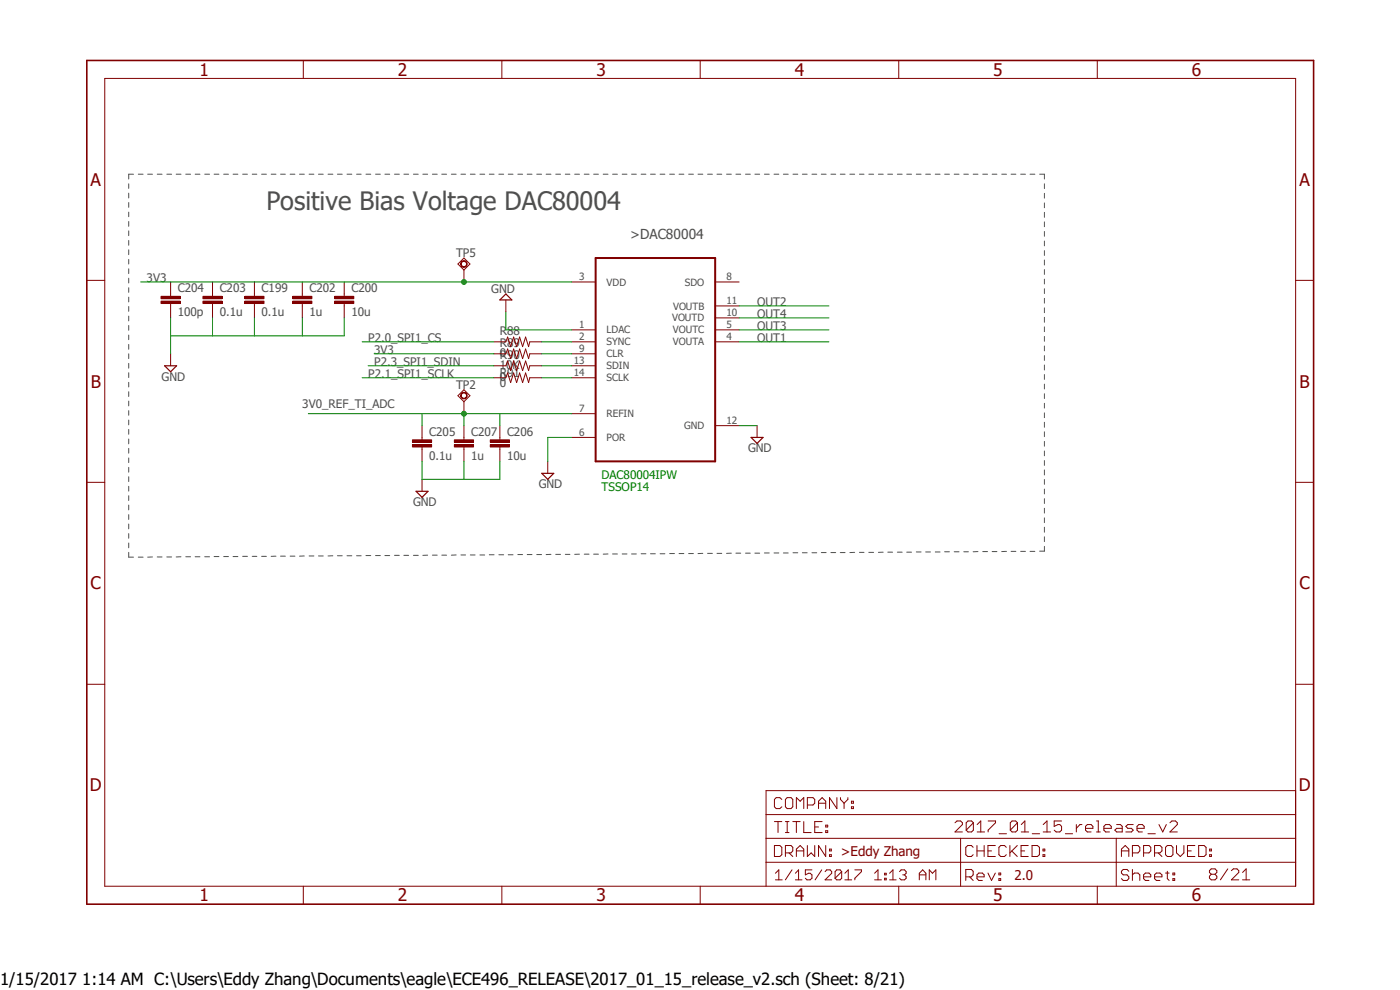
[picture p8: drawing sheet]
<svg xmlns="http://www.w3.org/2000/svg" width="297mm" height="210mm" viewBox="0 0 297 210" stroke-linecap="round" stroke-linejoin="round" font-family="sans-serif">
<path d="M17.9 12.5l261.2 179.9M279.1 12.5l-261.2 179.9" fill="none" stroke="#fff" stroke-width=".21"/>
<g fill="none" stroke="#505050" stroke-width=".21">
<path d="M27.3 39v1M28.3 37h-1v1M29.3 37h1.1M31.3 37h1M33.4 37h1M35.4 37h1M37.4 37h1M39.4 37h1M41.4 37h1M43.4 37h1M45.4 37h1M47.5 37h1"/>
<path d="M49.4 37h1.1M51.5 37h1M53.5 37h1M55.5 37h1M57.5 37h1M59.5 37h1M61.6 37h1M63.5 37h1.1M65.6 37h1M67.6 37h1M69.6 37h1M71.6 37h1"/>
<path d="M73.6 37h1M75.6 37h1M77.6 37h1.1M79.7 37h1M81.7 37h1M83.7 37h1M85.7 37h1M87.7 37h1M89.7 37h1M91.7 37h1.1M93.7 37h1M95.8 37h1"/>
<path d="M97.8 37h1M99.8 37h1M101.8 37h1M103.8 37h1M105.8 37h1M107.8 37h1M109.9 37h1M111.8 37h1.1M113.9 37h1M115.9 37h1M117.9 37h1M119.9 37h1"/>
<path d="M121.9 37h1M124 37h1M125.9 37h1.1M128 37h1M130 37h1M132 37h1M134 37h1M136 37h1M138 37h1M140 37h1.1M142.1 37h1M144.1 37h1"/>
<path d="M146.1 37h1M148.1 37h1M150.1 37h1M152.1 37h1M154.1 37h1.1M156.1 37h1M158.2 37h1M160.1 37h1.1M162.2 37h1M164.2 37h1M166.2 37h1M168.2 37h1"/>
<path d="M170.2 37h1M172.3 37h1M174.2 37h1.1M176.3 37h1M178.3 37h1M180.3 37h1M182.3 37h1M184.3 37h1M186.4 37h1M188.3 37h1.1M190.4 37h1M192.4 37h1"/>
<path d="M194.4 37h1M196.4 37h1M198.4 37h1M200.4 37h1M202.4 37h1.1M204.5 37h.9M206.5 37h1M208.5 37h1M210.5 37h1M212.5 37h1M214.5 37h1M216.5 37h1.1"/>
<path d="M218.5 37h1M220.6 37h1v1M221.6 39v1M27.3 41v1M27.3 43v1M27.3 45v1M27.3 47v1M27.3 49v1M27.3 51v1M27.3 53v1M27.3 55v1M27.3 57v1"/>
<path d="M27.3 59v1M221.6 41v1M221.6 43.1v1M221.6 45v1.1M221.6 47.1v1M221.6 49.1v1M221.6 51.1v1.1M221.6 53.2v1M221.6 55.2v1M221.6 57.2v1M221.6 59.2v1M27.3 61v1"/>
<path d="M27.3 63v1.1M27.3 65v1M27.3 67.1v1M27.3 69v1.1M27.3 71.1v1M27.3 73.1v1M27.3 75.1v1M27.3 77.1v1M27.3 79.1v1M221.6 61.3v1M221.6 63.3v1M221.6 65.3v1"/>
<path d="M221.6 67.3v1.1M221.6 69.3v1.1M221.6 71.4v1M221.6 73.4v1M221.6 75.4v1.1M221.6 77.4v1.1M221.6 79.5v1M27.3 81.1v1M27.3 83.1v1M27.3 85.1v1M27.3 87.1v1M27.3 89.1v1"/>
<path d="M27.3 91.1v1M27.3 93.1v1M27.3 95.1v1M27.3 97.2v.9M27.3 99.1v1.1M221.6 81.5v1M221.6 83.5v1M221.6 85.6v1M221.6 87.6v1M221.6 89.6v1M221.6 91.6v1M221.6 93.6v1.1"/>
<path d="M221.6 95.7v1M221.6 97.7v1M221.6 99.7v1.1M27.3 117.2v1h1M27.3 101.1v1.1M27.3 103.2v1M27.3 105.2v1M27.3 107.1v1.1M27.3 109.2v1M27.3 111.2v1M27.3 113.2v1M27.3 115.2v1"/>
<path d="M29.3 118.2h1.1M32.3 118.2h-1M33.4 118.2h1M35.4 118.2h1M38.4 118.1l-1 .1M39.4 118.1h1M41.4 118.1h1M43.4 118.1h1M45.4 118.1h1M47.5 118.1h1M49.4 118.1h1.1M51.5 118h1"/>
<path d="M53.5 118h1M55.5 118h1M58.5 118h-1M59.5 118h1M61.6 118h1M64.6 117.9l-1.1 .1M65.6 117.9h1M67.6 117.9h1M70.6 117.9h-1M71.6 117.9h1M73.6 117.9h1M75.6 117.9h1"/>
<path d="M77.6 117.9h1.1M79.7 117.9h1M81.7 117.9h1M83.7 117.8h1M85.7 117.8h1M87.7 117.8h1M90.7 117.8h-1M91.7 117.8h1.1M93.7 117.8h1M96.8 117.7l-1 .1M97.8 117.7h1M99.8 117.7h1"/>
<path d="M101.8 117.7h1M103.8 117.7h1M105.8 117.7h1M107.8 117.7h1M109.9 117.6h1M111.8 117.6h1.1M113.9 117.6h1M116.9 117.6h-1M117.9 117.6h1M119.9 117.6h1M122.9 117.6h-1M124 117.6h1"/>
<path d="M125.9 117.6h1.1M129 117.5l-1 .1M130 117.5h1M132 117.5h1M134 117.5h1M136 117.5h1M138 117.5h1M140 117.5h1.1M142.1 117.4h1M144.1 117.4h1M146.1 117.4h1M149.1 117.4h-1"/>
<path d="M150.1 117.4h1M152.1 117.4h1M155.2 117.3l-1.1 .1M156.1 117.3h1M158.2 117.3h1M160.1 117.3h1.1M162.2 117.3h1M164.2 117.3h1M166.2 117.3h1M168.2 117.3h1M170.2 117.3h1M172.3 117.3h1"/>
<path d="M174.2 117.2h1.1M176.3 117.2h1M178.3 117.2h1M181.3 117.2h-1M182.3 117.2h1M184.3 117.2h1M187.4 117.1l-1 .1M188.3 117.1h1.1M190.4 117.1h1M192.4 117.1h1M194.4 117.1h1M196.4 117.1h1"/>
<path d="M198.4 117.1h1M200.4 117.1h1M202.4 117.1h1.1M204.5 117.1h.9M207.5 117l-1 .1M208.5 117h1M210.5 117h1M213.5 117h-1M214.5 117h1M216.5 117h1.1M218.5 117h1M221.6 115.9v1h-1"/>
<path d="M221.6 101.7v1M221.6 103.8v1M221.6 105.8v1M221.6 107.8v1M221.6 109.9v1M221.6 111.8v1.1M221.6 113.9v1"/>
</g>
<g fill="none" stroke="#800000" stroke-width=".21">
<path d="M22.2 16.6h252.7v171.4h-252.7zM64.3 12.8v3.8M106.5 12.8v3.8M148.5 12.8v3.8M190.7 12.8v3.8M232.8 12.8v3.8M18.4 59.5h3.8M121.3 59.8h5.1M151.7 59.8h5.1M274.9 59.5h3.8M54 62.4v.5M54 64.4v.5"/>
<path d="M121.3 70h5.1M121.3 72.5h5.1M121.3 75.1h5.1M121.3 77.6h5.1M151.7 70h5.1M151.7 72.5h5.1M151.7 64.9h5.1M151.7 67.4h5.1M116.2 97.9v2.5M121.3 87.8h5.1M121.3 80.1h5.1M121.3 92.8h5.1"/>
<path d="M151.7 90.3h5.1M160.6 90.3v2.5M18.4 102.3h3.8M274.9 102.3h3.8M18.4 145.2h3.8M274.9 145.2h3.8M162.5 177.8h112.4M162.5 172.8h112.4M164.3 179.4h1.1l.5 .3v1.6l-.5 .4h-1.1zM164.3 174.3h1.6M165.1 174.3v2.3M165.9 169.6l-.5-.4h-.7l-.4 .4v1.6l.4 .3h.7l.5-.3"/>
<path d="M166.6 174.3h.8M166.6 176.6h.8M167 169.2h.8l.4 .4v1.6l-.4 .3h-.8l-.4-.3v-1.6zM167 174.3v2.3M168.2 174.3h1.6M169 171.5v-2.3l.8 .8 .7-.8v2.3M169 174.3v2.3M170.5 174.3v2.3h1.6M171.3 170.8h1.2l.3-.4v-.8l-.3-.4h-1.2v2.3M171.3 179.4v2.3l.8-.8 .7 .8v-2.3M172.8 175.4h.9M173.7 171.5v-1.5l.7-.8 .8 .8v1.5"/>
<path d="M173.7 170.4h1.5M174.4 174.3h-1.6v2.3h1.6M175.2 179.4v2.3l-1.5-2.3v2.3M175.2 175h.4v.4h-.4zM175.2 176.2h.4v.4h-.4zM177.5 169.2v2.3l-1.5-2.3v2.3M178.3 169.2v.4l.8 .8M179.1 170.4v1.1M179.9 169.2v.4l-.8 .8M180.6 171.2h.5v.3h-.5zM180.6 170h.5v.4h-.5zM202.6 174.5l.4-.3h.8l.4 .3v.4l-1.6 1.6h1.6"/>
<path d="M203.8 177.8v10.2M206.5 179.7l-.4-.3h-.8l-.4 .3v1.6l.4 .4h.8l.4-.4M206.5 174.5v1.6l-.4 .4h-.7l-.4-.4M206.5 174.5l-.4-.3h-.7l-.4 .3v1.6M206.5 174.5l-1.5 1.6M207.3 179.4v2.3M207.3 176.5h1.6M207.3 174.9l.8-.7v2.3M208.8 179.4v2.3M209.6 174.2h1.6v.3l-1.6 1.6v.4M211.2 179.4h-1.6v2.3h1.6M212 176.9h1.5"/>
<path d="M213.5 179.7l-.4-.3h-.8l-.4 .3v1.6l.4 .4h.8l.4-.4M214.2 179.4v2.3M215.8 179.4l-1.6 1.5M215.9 174.5v1.6l-.4 .4h-.8l-.4-.4M215.9 174.5l-.4-.3h-.8l-.4 .3v1.6M215.9 174.5l-1.6 1.6M216.7 176.5h1.5M216.7 174.9l.7-.7v2.3M218.1 179.4h-1.5v2.3h1.5M218.9 179.4h1.2l.4 .3v1.6l-.4 .4h-1.2zM219 176.9h1.6M221.3 176.5h1.6"/>
<path d="M221.3 174.9l.8-.7v2.3M225.2 174.2h-1.6v1.1l.9-.4h.3l.4 .4v.8l-.4 .4h-.7l-.5-.4M226 176.9h1.5M228.3 174.9v1.6M229.5 174.9h-.4l-.8 .8M230.3 175.7h1.6v-.4l-.4-.4h-.8l-.4 .4v.8l.4 .4h.8M232.6 176.5h.8M232.6 174.2h.4v2.3M234.2 175.7h1.6v-.4l-.4-.4h-.8l-.4 .4v.8l.4 .4h.8M236.8 177.8v10.2M236.9 174.9h.8l.4 .4v1.2h-1.2l-.4-.4 .4-.4h1.2M240.4 174.9h-1.1l-.5 .4 .5 .4h.7l.4 .4-.4 .4h-1.2"/>
<path d="M241.2 175.7h1.5v-.4l-.3-.4h-.8l-.4 .4v.8l.4 .4h.8M243.5 176.9h1.6M245.9 174.9l.8 1.6 .7-1.6M247.3 179.7l.3-.3h.9l.3 .3v1.6l-.3 .4h-.9l-.3-.4zM248.2 174.5l.4-.3h.8l.4 .3v.4l-1.6 1.6h1.6M249.6 179.4v1.5l.8 .8 .8-.8v-1.5M253.5 179.4h-1.6v2.3h1.6M254.3 179.4h1.1l.5 .3v1.6l-.5 .4h-1.1zM274.9 167.7h-112.4v20.3M64.3 188v3.8M106.5 188v3.8M148.5 188v3.8"/>
<path d="M162.5 182.9h112.4M164.5 185.3l.7-.8v2.1M164.5 186.6h1.4M166.6 180.9h1.2l.4-.4v-.8l-.4-.3h-1.2v2.3M167.4 180.9l.8 .8M168 184.5l-1.4 2.1M168.7 186.6h1.4M168.7 185.3l.7-.8v2.1M169 181.7v-1.6l.8-.7 .7 .7v1.6M169 180.5h1.5M172.3 184.5h-1.4v1.1l.6-.3h.4l.4 .3v.7l-.4 .3h-.7l-.3-.3M174.3 184.5l-1.4 2.1"/>
<path d="M175 184.9l.4-.4h.7l.3 .4v.4l-1.4 1.3h1.4M176 181.3h.4v.4h-.4zM176 180.1h.4v.4h-.4zM178.6 184.9v1.4l-.4 .3h-.7l-.3-.3M178.6 184.9l-.4-.4h-.7l-.3 .4v1.4M178.6 184.9l-1.4 1.4M179.2 186.6h1.5M179.2 185.3l.8-.8v2.1M181.4 184.5h1.4v.4l-1.4 1.4v.3M185.5 186.6h1.5M185.5 185.3l.8-.8v2.1M187.7 186.3h.3v.3h-.3z"/>
<path d="M187.7 185.3h.3v.3h-.3zM188.7 186.6h1.4M188.7 185.3l.7-.8v2.1M190.7 188v3.8M190.8 184.9l.4-.4h.7l.3 .4v.4l-.3 .3M191.5 185.6h.4M191.9 185.6l.3 .4v.3l-.3 .3h-.7l-.4-.3M195 185.6h1.4M195 186.6v-1.3l.7-.8 .7 .8v1.3M197.1 186.6v-2.1l.7 .8 .7-.8v2.1M204.9 186h1.2l.4-.4v-.8l-.4-.4h-1.2v2.4M205.7 186l.8 .8"/>
<path d="M207.3 186h1.5v-.4l-.4-.4h-.8l-.3 .4v.8l.3 .4h.8M207.3 180.5h1.5M209.6 185.2l.8 1.6 .8-1.6M209.6 180.5h.8M211.9 185.2h.4v.4h-.4zM211.9 186.4h.4v.4h-.4zM214.6 180.5l1.2 1.2M216.6 180.5h.8M221.3 181.3h.4v.4h-.4zM221.3 180.1h.4v.4h-.4zM232.8 188v3.8M237.9 181.7v-1.6l.8-.7 .8 .7v1.6"/>
<path d="M237.9 180.5h1.6M239.5 184.8l-.4-.4h-.8l-.4 .4v.4l.4 .4h.8l.4 .4v.4l-.4 .4h-.8l-.4-.4M240.2 180.9h1.2l.4-.4v-.8l-.4-.3h-1.2v2.3M240.2 184.4v2.4M240.2 185.6l.5-.4h.7l.4 .4v1.2M242.6 186h1.5v-.4l-.3-.4h-.8l-.4 .4v.8l.4 .4h.8M242.6 180.9h1.2l.3-.4v-.8l-.3-.3h-1.2v2.3M244.9 186h1.6v-.4l-.4-.4h-.8l-.4 .4v.8l.4 .4h.8M244.9 180.9h1.2l.4-.4v-.8l-.4-.3h-1.2v2.3M245.7 180.9l.8 .8M247.3 185.2h.7M247.6 184.8v1.6l.4 .4"/>
<path d="M248.8 185.2h.4v.4h-.4zM248.8 186.4h.4v.4h-.4zM251.9 180.5h.8M256.6 181.3h.4v.4h-.4zM256.6 180.1h.4v.4h-.4zM257 185.5l-.4 .4v.4l.4 .3h.8l.3-.3v-.4l-.3-.4M257 185.5l-.4-.4v-.4l.4-.4h.8l.3 .4v.4l-.3 .4M257 185.5h.8M260.5 184.3l-1.6 2.3M261.2 184.7l.5-.4h.7l.4 .4v.4l-1.6 1.5h1.6M263.6 186.6h1.5M263.6 185.1l.8-.8v2.3"/>
</g>
<path d="M18.4 12.8h260.3v179h-260.3z" fill="none" stroke="#800000" stroke-width=".34"/>
<path d="M126.4 54.7h25.3v43.2h-25.3z" fill="none" stroke="#800000" stroke-width=".42"/>
<path d="M159.3 92.8h2.6l-1.3 1.3zM114.9 100.4h2.6l-1.3 1.3z" fill="none" stroke="#800000" stroke-width=".25"/>
<path d="M51.9 63.9h4.1v.5h-4.1z" fill-rule="evenodd" fill="#800000"/>
<path d="M51.9 63.9h4.1v.5h-4.1z" fill="none" stroke="#800000" stroke-width=".21"/>
<path d="M51.9 62.9h4.1v.5h-4.1z" fill-rule="evenodd" fill="#800000"/>
<path d="M54 59.8v2.6M51.9 62.9h4.1v.5h-4.1zM54 64.9v2.5M73 62.4v.5M73 64.4v.5" fill="none" stroke="#800000" stroke-width=".21"/>
<path d="M71 63.9h4.1v.5h-4.1z" fill-rule="evenodd" fill="#800000"/>
<path d="M71 63.9h4.1v.5h-4.1z" fill="none" stroke="#800000" stroke-width=".21"/>
<path d="M71 62.9h4.1v.5h-4.1z" fill-rule="evenodd" fill="#800000"/>
<path d="M73 59.8v2.6M64.1 62.4v.5M64.1 64.4v.5M71 62.9h4.1v.5h-4.1zM73 64.9v2.5" fill="none" stroke="#800000" stroke-width=".21"/>
<path d="M62.1 63.9h4.1v.5h-4.1z" fill-rule="evenodd" fill="#800000"/>
<path d="M62.1 63.9h4.1v.5h-4.1z" fill="none" stroke="#800000" stroke-width=".21"/>
<path d="M62.1 62.9h4.1v.5h-4.1z" fill-rule="evenodd" fill="#800000"/>
<path d="M64.1 59.8v2.6M45.1 62.4v.5M45.1 64.4v.5M62.1 62.9h4.1v.5h-4.1zM64.1 64.9v2.5" fill="none" stroke="#800000" stroke-width=".21"/>
<path d="M43.1 63.9h4v.5h-4z" fill-rule="evenodd" fill="#800000"/>
<path d="M43.1 63.9h4v.5h-4z" fill="none" stroke="#800000" stroke-width=".21"/>
<path d="M43.1 62.9h4v.5h-4z" fill-rule="evenodd" fill="#800000"/>
<path d="M45.1 59.8v2.6M36.2 62.4v.5M36.2 64.4v.5M43.1 62.9h4v.5h-4zM45.1 64.9v2.5" fill="none" stroke="#800000" stroke-width=".21"/>
<path d="M34.2 63.9h4v.5h-4z" fill-rule="evenodd" fill="#800000"/>
<path d="M34.2 63.9h4v.5h-4z" fill="none" stroke="#800000" stroke-width=".21"/>
<path d="M34.2 62.9h4v.5h-4z" fill-rule="evenodd" fill="#800000"/>
<path d="M36.2 59.8v2.6M34.2 62.9h4v.5h-4zM36.2 64.9v2.5M36.2 75.1v2.5M89.5 92.8v.5M89.5 94.8v.5" fill="none" stroke="#800000" stroke-width=".21"/>
<path d="M34.9 77.6h2.6l-1.3 1.3z" fill="none" stroke="#800000" stroke-width=".25"/>
<path d="M87.5 94.3h4.1v.5h-4.1z" fill-rule="evenodd" fill="#800000"/>
<path d="M87.5 94.3h4.1v.5h-4.1z" fill="none" stroke="#800000" stroke-width=".21"/>
<path d="M87.5 93.3h4.1v.5h-4.1z" fill-rule="evenodd" fill="#800000"/>
<path d="M87.5 93.3h4.1v.5h-4.1zM89.5 90.3v2.5M89.5 95.3v2.6M106 92.8v.5M106 94.8v.5" fill="none" stroke="#800000" stroke-width=".21"/>
<path d="M104 94.3h4.1v.5h-4.1z" fill-rule="evenodd" fill="#800000"/>
<path d="M104 94.3h4.1v.5h-4.1z" fill="none" stroke="#800000" stroke-width=".21"/>
<path d="M104 93.3h4.1v.5h-4.1z" fill-rule="evenodd" fill="#800000"/>
<path d="M98.4 92.8v.5M98.4 94.8v.5M104 93.3h4.1v.5h-4.1zM106 90.3v2.5M106 95.3v2.6" fill="none" stroke="#800000" stroke-width=".21"/>
<path d="M96.4 94.3h4.1v.5h-4.1z" fill-rule="evenodd" fill="#800000"/>
<path d="M96.4 94.3h4.1v.5h-4.1z" fill="none" stroke="#800000" stroke-width=".21"/>
<path d="M96.4 93.3h4.1v.5h-4.1z" fill-rule="evenodd" fill="#800000"/>
<path d="M96.4 93.3h4.1v.5h-4.1zM97.2 83.9l1.2-1.2 1.3 1.2-1.3 1.3zM98.4 90.3v2.5M98.4 95.3v2.6M89.5 101.7v2.5" fill="none" stroke="#800000" stroke-width=".21"/>
<path d="M88.3 104.2h2.5l-1.3 1.3z" fill="none" stroke="#800000" stroke-width=".25"/>
<path d="M98 83.4a.71 .71 0 0 1 1.1 .2 .71 .71 0 0 1-.5 1 .71 .71 0 0 1-.9-.7h.2a.57 .57 0 0 1 .8-.4 .57 .57 0 0 1 .1 .9 .57 .57 0 0 1-.9-.2v-.3h-.2z" fill-rule="evenodd" fill="#800000"/>
<path d="M97.2 56l1.2-1.3 1.3 1.3-1.3 1.3zM98 83.4a.71 .71 0 0 1 1.1 .2 .71 .71 0 0 1-.5 1 .71 .71 0 0 1-.9-.7h.2a.57 .57 0 0 1 .8-.4 .57 .57 0 0 1 .1 .9 .57 .57 0 0 1-.9-.2v-.3h-.2zM98.4 85.2v2.6" fill="none" stroke="#800000" stroke-width=".21"/>
<path d="M98 55.4a.71 .71 0 0 1 1.1 .3 .71 .71 0 0 1-.5 1 .71 .71 0 0 1-.9-.7h.2a.56 .56 0 0 1 .8-.5 .56 .56 0 0 1 .1 .9 .56 .56 0 0 1-.9-.1v-.3h-.2z" fill-rule="evenodd" fill="#800000"/>
<path d="M98 55.4a.71 .71 0 0 1 1.1 .3 .71 .71 0 0 1-.5 1 .71 .71 0 0 1-.9-.7h.2a.56 .56 0 0 1 .8-.5 .56 .56 0 0 1 .1 .9 .56 .56 0 0 1-.9-.1v-.3h-.2zM98.4 57.3v2.5M104.8 72.5h2.5l.4-1 .6 2 .7-2 .6 2 .6-2 .7 2 .6-2 .6 2 .3-1h2.5M104.8 75.1h2.5l.4-1.1 .6 2.1 .7-2.1 .6 2.1 .6-2.1 .7 2.1 .6-2.1 .6 2.1 .3-1h2.5M104.8 77.6h2.5l.4-1 .6 2 .7-2 .6 2 .6-2 .7 2 .6-2 .6 2 .3-1h2.5M107.3 63.6v2.6M104.8 80.1h2.5l.4-1 .6 2.1 .7-2.1 .6 2.1 .6-2.1 .7 2.1 .6-2.1 .6 2.1 .3-1.1h2.5" fill="none" stroke="#800000" stroke-width=".21"/>
<path d="M106 63.6l1.3-1.2 1.3 1.2z" fill="none" stroke="#800000" stroke-width=".25"/>
<g fill="none" stroke="#008000" stroke-width=".21">
<path d="M29.8 59.8h91.5M36.2 67.4v7.7M45.1 67.4v3.8M54 67.4v3.8M64.1 67.4v3.8M73 67.4v3.8h-36.8M107.3 66.2v3.8h14M156.8 72.5h19.1M156.8 70h19.1M156.8 67.4h19.1M156.8 64.9h19.1M89.5 97.9v3.8h16.5v-3.8"/>
<path d="M98.4 97.9v3.8M121.3 92.8h-5.1v5.1M156.8 90.3h3.8"/>
</g>
<circle cx="98.4" cy="59.8" r=".51" fill="#008000"/>
<g fill="none" stroke="#008000" stroke-width=".21">
<path d="M79.4 75.1h25.4M114.9 75.1h6.4M114.9 77.6h6.4M114.9 72.5h6.4M65.4 87.8h55.9M89.5 87.8v2.5M98.4 87.8v2.5M106 87.8v2.5M114.9 80.1h6.4"/>
<circle cx="98.4" cy="59.8" r=".51"/>
</g>
<circle cx="98.4" cy="87.8" r=".51" fill="#008000"/>
<g fill="none" stroke="#008000" stroke-width=".21">
<path d="M76.8 72.5h28M78.1 77.6h26.7M76.8 80.1h28"/>
<circle cx="98.4" cy="87.8" r=".51"/>
</g>
<text font-size="5.4" fill="#505050" x="56.5" y="44.6">Positive Bias Voltage DAC80004</text>
<g font-size="3.7" fill="#800000">
<text x="42.3" y="16">1</text>
<text x="84.4" y="16">2</text>
<text x="126.5" y="16">3</text>
<text x="168.7" y="16">4</text>
<text x="210.7" y="16">5</text>
<text x="252.9" y="16">6</text>
<text x="19.2" y="39.4">A</text>
<text x="275.7" y="39.4">A</text>
<text x="19.3" y="82.2">B</text>
<text x="275.7" y="82.2">B</text>
<text x="19.2" y="125.1">C</text>
<text x="275.7" y="125.1">C</text>
<text x="19.1" y="167.9">D</text>
<text x="275.5" y="167.9">D</text>
<text x="42.3" y="191.2">1</text>
<text x="84.4" y="191.2">2</text>
<text x="126.5" y="191.2">3</text>
<text x="168.7" y="191.2">4</text>
<text x="210.7" y="191.2">5</text>
<text x="252.9" y="191.2">6</text>
</g>
<text font-size="3.6" x="0" y="209">1/15/2017 1:14 AM C:\Users\Eddy Zhang\Documents\eagle\ECE496_RELEASE\2017_01_15_release_v2.sch (Sheet: 8/21)</text>
<text font-size="2.9" fill="#505050" x="133.7" y="50.7">&gt;DAC80004</text>
<g font-size="2.8" fill="#800000">
<text x="178.4" y="181.7">&gt;Eddy Zhang</text>
<text x="215.2" y="186.7">2.0</text>
</g>
<g font-size="2.5" fill="#505050">
<text x="31.1" y="59.8">3V3</text>
<text x="96.8" y="54.6">TP5</text>
<text x="37.7" y="62">C204</text>
<text x="46.6" y="62">C203</text>
<text x="55.5" y="62">C199</text>
<text x="65.7" y="62">C202</text>
<text x="74.6" y="62">C200</text>
<text x="104.2" y="62.2">GND</text>
<text x="160.6" y="64.9">OUT2</text>
<text x="37.7" y="67.1">100p</text>
<text x="46.6" y="67.1">0.1u</text>
<text x="55.5" y="67.1">0.1u</text>
<text x="65.7" y="67.1">1u</text>
<text x="74.6" y="67.1">10u</text>
<text x="106" y="71">R88</text>
<text x="160.6" y="70">OUT3</text>
<text x="160.6" y="67.4">OUT4</text>
<text x="78.1" y="72.5">P2.0_SPI1_CS</text>
<text x="79.4" y="75.1">3V3</text>
<text x="79.4" y="77.6">P2.3_SPI1_SDIN</text>
<text x="106" y="75.8">0</text>
<text x="106" y="73.5">R89</text>
<text x="106" y="76.1">R90</text>
<text x="160.6" y="72.5">OUT1</text>
<text x="34.3" y="80.8">GND</text>
<text x="78.1" y="80.1">P2.1_SPI1_SCLK</text>
<text x="96.8" y="82.6">TP2</text>
<text x="106" y="78.4">10K</text>
<text x="106" y="80.9">0</text>
<text x="106" y="82.2">0</text>
<text x="106" y="79.9">R91</text>
<text x="64.1" y="86.5">3V0_REF_TI_ADC</text>
<text x="91.1" y="92.5">C205</text>
<text x="100" y="92.5">C207</text>
<text x="107.6" y="92.5">C206</text>
<text x="158.7" y="96">GND</text>
<text x="91.1" y="97.5">0.1u</text>
<text x="100" y="97.5">1u</text>
<text x="107.6" y="97.5">10u</text>
<text x="87.6" y="107.4">GND</text>
<text x="114.3" y="103.6">GND</text>
</g>
<g font-size="2.5" fill="#008000">
<text x="127.6" y="101.6">DAC80004IPW</text>
<text x="127.6" y="104.2">TSSOP14</text>
</g>
<g font-size="2.1" fill="#505050">
<text x="122.9" y="59.4">3</text>
<text x="154.1" y="59.4">8</text>
<text x="128.7" y="60.6">VDD</text>
<text x="142.8" y="65.7">VOUTB</text>
<text x="145.3" y="60.6">SDO</text>
<text x="154.1" y="64.5">11</text>
<text x="122.9" y="69.6">1</text>
<text x="128.7" y="70.7">LDAC</text>
<text x="142.6" y="68.2">VOUTD</text>
<text x="142.7" y="70.7">VOUTC</text>
<text x="154.1" y="67.1">10</text>
<text x="154.1" y="69.6">5</text>
<text x="121.7" y="77.2">13</text>
<text x="122.9" y="72.1">2</text>
<text x="122.9" y="74.7">9</text>
<text x="128.7" y="73.3">SYNC</text>
<text x="128.7" y="75.8">CLR</text>
<text x="142.7" y="73.3">VOUTA</text>
<text x="154.1" y="72.1">4</text>
<text x="121.7" y="79.8">14</text>
<text x="128.7" y="78.4">SDIN</text>
<text x="128.7" y="80.9">SCLK</text>
<text x="122.9" y="87.4">7</text>
<text x="128.7" y="88.5">REFIN</text>
<text x="154.1" y="89.9">12</text>
<text x="122.9" y="92.5">6</text>
<text x="128.7" y="93.6">POR</text>
<text x="145.2" y="91.1">GND</text>
</g>
</svg>
